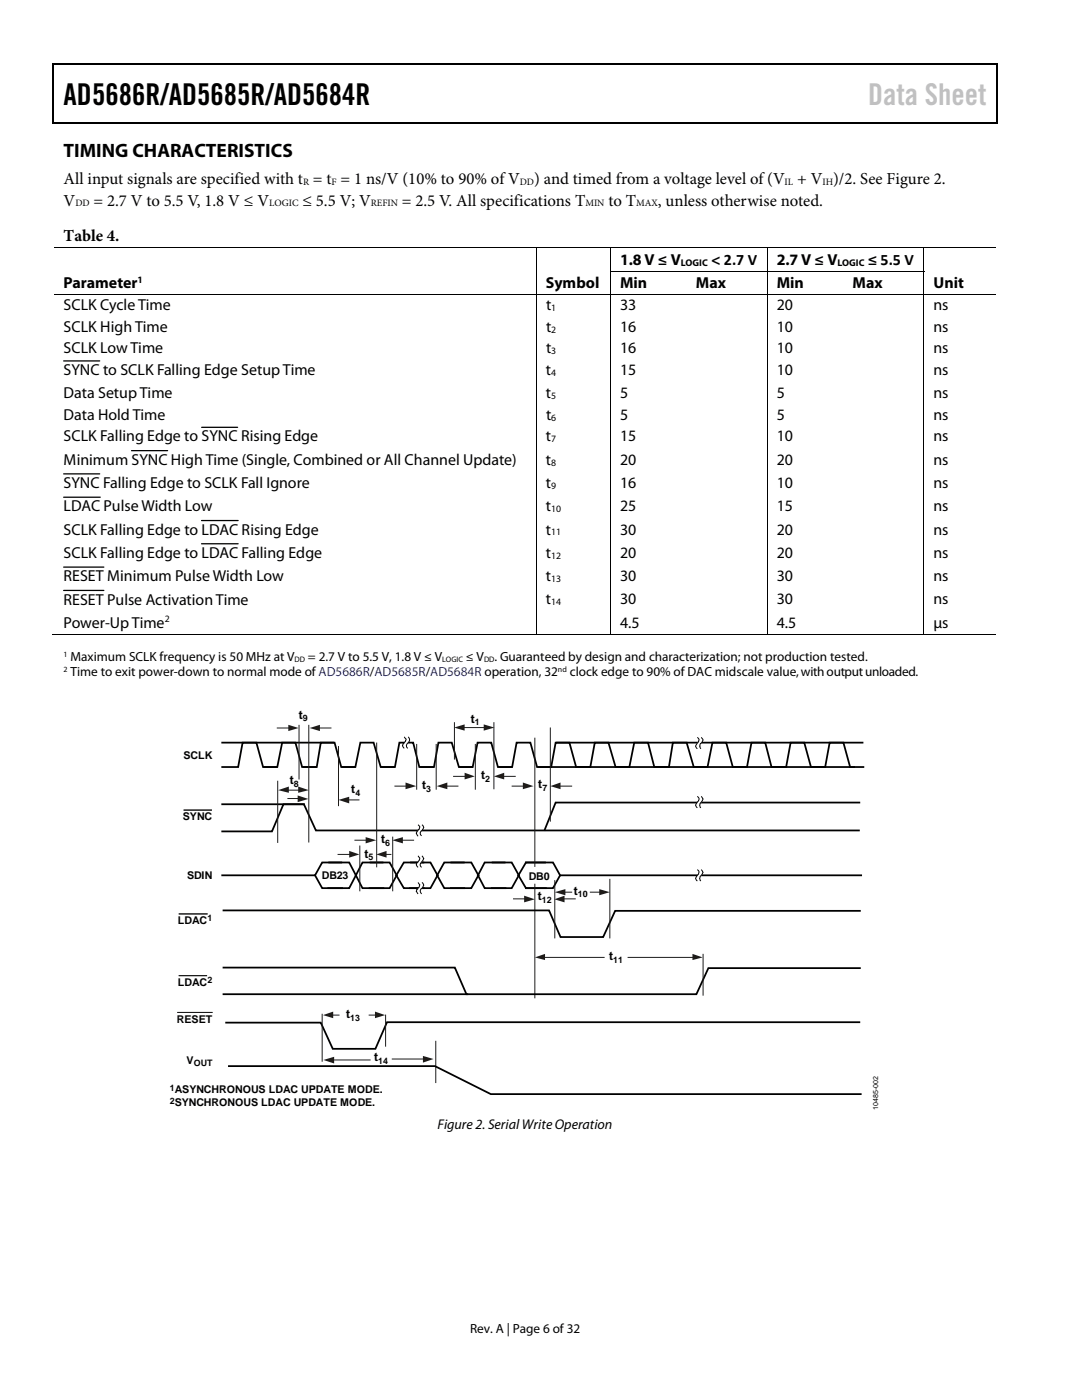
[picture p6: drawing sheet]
<svg xmlns="http://www.w3.org/2000/svg" width="216mm" height="279mm" viewBox="0 0 216 279" stroke-linecap="round" stroke-linejoin="round" font-family="sans-serif">
<path d="M10.5 12.7h.3v1h-.3zM198.8 12.7h.2v1h-.2zM198.8 12.7h.2v.3h-.2zM198.8 24.4h.2v.3h-.2zM107 54.1h.1v.2h-.1z" fill="#000"/>
<g fill="none" stroke="#000" stroke-width=".25">
<path d="M10.5 12.8h188.3M10.7 13.7v11M198.9 13.7v11M10.5 24.5h188.3M12.7 72h7.2M12.7 94.6h7.2M12.7 99.2h7.3M26.2 89.9h7.2M40.2 85.3h7.2M12.7 113.2h8M12.7 117.8h8M40.2 103.9h7.3"/>
<path d="M40.2 108.5h7.3"/>
</g>
<g fill="none" stroke="#000" stroke-width=".2">
<path d="M10.8 49.5h188M10.8 58.7h188M107 49.6v4.5M107 54.3v4.4M107 58.8v67.8M121.7 54.2h62.7M121.8 49.6v4.5M121.8 54.3v4.4M121.8 58.8v67.8M153.1 49.6v4.5M153.1 54.3v4.4M153.1 58.8v67.8"/>
<path d="M184.4 49.6v4.5M184.4 54.3v4.4M184.4 58.8v67.8M10.5 126.6h96.5M107.1 126.6h14.6M121.9 126.6h31.1M153.2 126.6h31.1M184.4 126.6h14.4"/>
</g>
<g fill="none" stroke="#000" stroke-width=".35">
<path d="M44.3 153.1h3.2l.9-4.9h2.8l1.3 4.9h2.6M44.3 148.2h22.2M52.7 153.1h2.6l1-4.9h2.6l1.4 4.9h2.7M60.6 153.1h2.6l.8-4.9h2.8l1.3 4.9h2.6M68.3 153.1h2.6l1-4.9h2.6l1.5 4.9h2.6M76.2 153.1h2.6l.9-4.9h2.7l1.3 4.9h2.7M84 153.1h2.6l.9-4.9h2.6l1.5 4.9h2.6M91.8 153.1h2.5l1-4.9h2.7l1.4 4.9h2.6M99.6 153.1h2.6l.9-4.9h2.7l1.4 4.9h2.6M107.5 153.1h2.5l.9-4.9h2.7l1.4 4.9h2.6M110.1 153.1h60.3M111.1 148.2h61"/>
<path d="M115.2 153.1h2.6l.9-4.9h2.7l1.4 4.9h2.6M123 153.1h2.6l1-4.9h2.7l1.3 4.9h2.7M130.9 153.1h2.6l.8-4.9h2.7l1.4 4.9h2.6M138.6 153.1h2.6l1-4.9h2.7l1.3 4.9h2.7M146.5 153.1h2.6l.8-4.9h2.8l1.2 4.9h2.8M154.3 153.1h2.6l.9-4.9h2.7l1.3 4.9h2.7M162.1 153.1h2.6l.8-4.9h2.8l1.3 4.9h2.7M44.3 160.5h16.3M62.9 174.7l1.4 2.5h4M65.7 172.1h4l1.3 2.6M68.1 172.1h-3.8l-1.4 2.6h-18.6M71 174.7l-1.3 2.5h-4.2"/>
<path d="M71 174.7l1.3 2.5h4.2M73.9 172.1h3.8l1.5 2.6-1.5 2.5h-4M76.3 172.1h-4l-1.3 2.6M82 172.1h3.9l1.4 2.6-1.4 2.5h-4.1M84.5 172.1h-3.9l-1.5 2.6 1.5 2.5h4M90.1 172.1h3.9l1.5 2.6-1.5 2.5h-4M92.5 172.1h-3.9l-1.4 2.6 1.4 2.5h4M98.3 172.1h3.8l1.4 2.6-1.4 2.5h-4M100.7 172.1h-4l-1.3 2.6 1.3 2.5h4.2M104.9 172.1h5.4l1.5 2.6M108.8 172.1h-3.9l-1.5 2.6 1.5 2.5h4M171.4 165.7h-108.4l-2.4-5.2h-4l-2.3 5.4h-10"/>
<path d="M171.5 160.2h-60.6l-2.2 5.5M171.8 174.7h-60l-1.5 2.5h-5.4"/>
</g>
<path d="M67.5 149v11.8M69 159.6h2.6" fill="none" stroke="#1e1b18" stroke-width=".2"/>
<path d="M67.5 159.6l2.2-.6v1.3z" fill="#1e1b18"/>
<path d="M55.4 155.9v12.2M61.6 144.8v23.2M75.2 148.3v24.7M87 148.6v8.9M90.5 154.9h2.7M90.7 144.2v7.3M98.6 144.2v13.2M109.8 145.3v18.6M71.8 168.8v9" fill="none" stroke="#1e1b18" stroke-width=".2"/>
<path d="M92.7 154.2l2 .7-2 .7z" fill="#1e1b18"/>
<path d="M56.7 157.7h3.4" fill="none" stroke="#1e1b18" stroke-width=".2"/>
<g fill="#1e1b18">
<path d="M55.5 157.7l2.1-.7v1.2z"/>
<path d="M59.5 157l2.1 .7-2.1 .5z"/>
</g>
<path d="M102.2 156.9h2.6" fill="none" stroke="#1e1b18" stroke-width=".2"/>
<path d="M104.3 156.2l2.1 .7-2.1 .6z" fill="#1e1b18"/>
<path d="M100.2 154.9h2.6" fill="none" stroke="#1e1b18" stroke-width=".2"/>
<path d="M98.6 154.9l2-.7v1.4z" fill="#1e1b18"/>
<path d="M88.7 156.9h2.7" fill="none" stroke="#1e1b18" stroke-width=".2"/>
<path d="M87.1 156.9l2.2-.7v1.3z" fill="#1e1b18"/>
<path d="M78.8 156.9h2.5" fill="none" stroke="#1e1b18" stroke-width=".2"/>
<path d="M80.9 156.2l2.2 .7-2.2 .6z" fill="#1e1b18"/>
<path d="M111.5 156.9h2.6" fill="none" stroke="#1e1b18" stroke-width=".2"/>
<path d="M109.8 156.9l2-.7v1.3z" fill="#1e1b18"/>
<path d="M83.1 148.6v8.9M92.2 145.2h4.8M94.8 148.6v8.9" fill="none" stroke="#1e1b18" stroke-width=".2"/>
<g fill="#1e1b18">
<path d="M90.6 145.2l2.1-.6v1.2z"/>
<path d="M96.5 144.6l2.2 .6-2.2 .6z"/>
</g>
<path d="M76.7 170.5h1.3M78.4 167.1v10.7" fill="none" stroke="#1e1b18" stroke-width=".2"/>
<path d="M75.1 170.5l2-.7v1.4z" fill="#1e1b18"/>
<path d="M67.5 170.5h2.5" fill="none" stroke="#1e1b18" stroke-width=".2"/>
<path d="M69.7 169.8l2 .7-2 .7z" fill="#1e1b18"/>
<path d="M70.8 167.7h2.7" fill="none" stroke="#1e1b18" stroke-width=".2"/>
<path d="M73 167.1l2.1 .6-2.1 .6z" fill="#1e1b18"/>
<path d="M79.9 167.7h2.6" fill="none" stroke="#1e1b18" stroke-width=".2"/>
<path d="M78.3 167.7l2.1-.6v1.2z" fill="#1e1b18"/>
<path d="M57.4 159.4h2.6" fill="none" stroke="#1e1b18" stroke-width=".2"/>
<path d="M59.4 158.8l2.1 .6-2.1 .7z" fill="#1e1b18"/>
<path d="M59.7 144.8v10.7M63.4 145.3h2.6" fill="none" stroke="#1e1b18" stroke-width=".2"/>
<path d="M61.8 145.3l2-.6v1.2z" fill="#1e1b18"/>
<path d="M55.3 145.3h2.7" fill="none" stroke="#1e1b18" stroke-width=".2"/>
<path d="M57.5 144.7l2.1 .6-2.1 .6z" fill="#1e1b18"/>
<path d="M106.7 147.3v25.6M106.7 176.5v22.6M117.8 178.1h2.6M121.7 175.5v11.7" fill="none" stroke="#1e1b18" stroke-width=".2"/>
<path d="M44.6 181.7h65l2.2 5.3h8.6l2.3-5.2h48.9" fill="none" stroke="#000" stroke-width=".35"/>
<path d="M119.6 177.4l2.1 .7-2.1 .6z" fill="#1e1b18"/>
<path d="M112.4 178.1h1.7" fill="none" stroke="#1e1b18" stroke-width=".2"/>
<path d="M110.7 178.1l2.1-.7v1.3z" fill="#1e1b18"/>
<path d="M110.7 175.7v11.5M125.3 191.1h13.4M140.3 190.5v8.1" fill="none" stroke="#1e1b18" stroke-width=".2"/>
<path d="M44.6 193.1h46.2l2.3 5.3h45.9l2.4-5.2h30.2" fill="none" stroke="#000" stroke-width=".35"/>
<path d="M138.2 190.4l2 .7-2 .5z" fill="#1e1b18"/>
<path d="M108.1 191.1h12.4" fill="none" stroke="#1e1b18" stroke-width=".2"/>
<path d="M106.7 191.1l2.1-.7v1.2z" fill="#1e1b18"/>
<path d="M44.6 198.4h48.6" fill="none" stroke="#000" stroke-width=".35"/>
<path d="M112.2 179.4h2.6" fill="none" stroke="#1e1b18" stroke-width=".2"/>
<path d="M110.6 179.5l2-.7v1.3z" fill="#1e1b18"/>
<path d="M102.5 179.4h2.5" fill="none" stroke="#1e1b18" stroke-width=".2"/>
<path d="M104.6 178.8l2.1 .7-2.1 .6z" fill="#1e1b18"/>
<path d="M171.5 204h-94.3l-2.3 5.3h-8.5l-2.4-5.2h-18.9" fill="none" stroke="#000" stroke-width=".35"/>
<path d="M66 202.6h1.6" fill="none" stroke="#1e1b18" stroke-width=".2"/>
<path d="M64.5 202.6l2-.7v1.3z" fill="#1e1b18"/>
<path d="M73.7 202.6h1.6" fill="none" stroke="#1e1b18" stroke-width=".2"/>
<path d="M74.8 201.9l2.1 .7-2.1 .6z" fill="#1e1b18"/>
<path d="M64.3 202.4v9.4M66.2 211.5h7.7M87 207.8v8.2" fill="none" stroke="#1e1b18" stroke-width=".2"/>
<path d="M45.7 212.8h41.1l11.1 5.6h73.8" fill="none" stroke="#000" stroke-width=".35"/>
<path d="M64.5 211.5l2.2-.6v1.3z" fill="#1e1b18"/>
<path d="M76.9 202.6v6.2M78.3 211.3h6.5" fill="none" stroke="#1e1b18" stroke-width=".2"/>
<path d="M84.4 210.7l2.1 .6-2.1 .8z" fill="#1e1b18"/>
<path d="M36.6 161.7h5.7M35.7 182.4h5.7M35.7 194.7h5.6M35.4 202.1h7" fill="none" stroke="#1e1b18" stroke-width=".2"/>
<path d="M36.6 161.7h5.7M35.7 182.4h5.7M35.7 194.7h5.6M35.4 202.1h7" fill="none" stroke="#1a1818" stroke-width=".2"/>
<path d="M81.1 147a.93 .93 0 0 1-.3 1.5 .63 .63 0 0 0 .2 .9M139.6 158.9a.82 .82 0 0 1-.2 1.4h-.1a.65 .65 0 0 0 .2 .9M139.6 147.2a.8 .8 0 0 1-.2 1.3 .62 .62 0 0 0 .1 .9M83.9 164.6l.1 .2a.98 .98 0 0 1-.4 1.2l-.1 .2 .3 .7M83.9 170.8a.64 .64 0 0 1 .3 .6 .64 .64 0 0 1-.4 .5l-.2 .3a.65 .65 0 0 0 .2 .9M83.9 176.1a.67 .67 0 0 1-.1 1.1l-.2 .3a.7 .7 0 0 0 .2 .9M139.6 173.5a.8 .8 0 0 1-.2 1.4 .62 .62 0 0 0 .1 .9" fill="none" stroke="#fff" stroke-width=".62" stroke-linecap="butt"/>
<g fill="none" stroke="#000" stroke-width=".2">
<path d="M80.7 147l.3 .5-.2 .6a.74 .74 0 0 0-.1 1.3M81.5 147a.89 .89 0 0 1-.3 1.5l-.1 .3 .3 .6M139.1 158.9a.89 .89 0 0 1-.1 1.4 .53 .53 0 0 0 .1 .9M139.1 147.2a.85 .85 0 0 1-.1 1.3l-.2 .4 .3 .5M139.9 158.9a.85 .85 0 0 1-.2 1.4l-.1 .4 .2 .5M139.9 147.2l.4 .5-.2 .3a.94 .94 0 0 0-.3 1.4M83.4 164.6l.4 .4-.1 .5-.2 .1a.86 .86 0 0 0-.1 1.3M83.4 170.8a.85 .85 0 0 1-.3 1.4v.4l.3 .5M83.4 176.1a.87 .87 0 0 1-.3 1.4v.4l.3 .5M84.2 164.6a.72 .72 0 0 1-.2 1.2l-.1 .7 .2 .3M84.2 170.8l.4 .5-.3 .5a.85 .85 0 0 0-.2 1.3M84.2 176.1a.72 .72 0 0 1-.2 1.3 .75 .75 0 0 0 .1 1"/>
<path d="M139.1 173.5a.85 .85 0 0 1-.1 1.4l-.2 .4 .3 .5M139.9 173.5a.7 .7 0 0 1 .1 1.1l-.3 .4-.1 .3 .2 .5"/>
</g>
<text font-size="6" x="12.7" y="21">AD5686R/AD5685R/AD5684R</text>
<text font-size="6" fill="#c0c0c0" x="173.2" y="21">Data Sheet</text>
<text font-size="3.9" x="12.7" y="31.3">TIMING CHARACTERISTICS</text>
<g font-size="3.3">
<text x="12.7" y="36.8">All input signals are specified with t = t = 1 ns/V (10% to 90% of V</text>
<text x="12.7" y="41">V</text>
<text x="18.7" y="41">= 2.7 V to 5.5 V, 1.8 V ≤ V</text>
<text x="60.3" y="41">≤ 5.5 V; V</text>
<text x="80.2" y="41">= 2.5 V. All specifications T</text>
<text x="106.6" y="36.8">) and timed from a voltage level of (V</text>
<text x="121.4" y="41">to T</text>
<text x="131.3" y="41">, unless otherwise noted.</text>
<text x="159" y="36.8">+ V )/2. See Figure 2.</text>
<text x="12.7" y="48.2">Table 4.</text>
</g>
<g font-size="3.2">
<text x="123.7" y="52.9">1.8 V ≤ V</text>
<text x="141.9" y="52.9">&lt; 2.7 V</text>
<text x="155" y="52.9">2.7 V ≤ V</text>
<text x="173.1" y="52.9">≤ 5.5 V</text>
<text x="12.7" y="57.5">Parameter</text>
<text x="108.9" y="57.5">Symbol</text>
<text x="123.7" y="57.5">Min</text>
<text x="138.9" y="57.5">Max</text>
<text x="155" y="57.5">Min</text>
<text x="170.1" y="57.5">Max</text>
<text x="186.3" y="57.5">Unit</text>
<text x="12.7" y="61.9">SCLK Cycle Time</text>
<text x="109" y="61.9">t</text>
<text x="123.7" y="61.9">33</text>
<text x="155" y="61.9">20</text>
<text x="186.3" y="61.9">ns</text>
<text x="12.7" y="66.2">SCLK High Time</text>
<text x="12.7" y="70.5">SCLK Low Time</text>
<text x="109" y="66.2">t</text>
<text x="109" y="70.5">t</text>
<text x="123.7" y="66.2">16</text>
<text x="123.7" y="70.5">16</text>
<text x="155" y="66.2">10</text>
<text x="155" y="70.5">10</text>
<text x="186.3" y="66.2">ns</text>
<text x="186.3" y="70.5">ns</text>
<text x="12.7" y="74.8">SYNC to SCLK Falling Edge Setup Time</text>
<text x="108.9" y="74.8">t</text>
<text x="123.7" y="74.8">15</text>
<text x="155" y="74.8">10</text>
<text x="186.3" y="74.8">ns</text>
<text x="12.7" y="79.5">Data Setup Time</text>
<text x="12.7" y="83.8">Data Hold Time</text>
<text x="108.9" y="79.5">t</text>
<text x="109" y="83.8">t</text>
<text x="123.7" y="83.8">5</text>
<text x="123.7" y="79.5">5</text>
<text x="155" y="79.5">5</text>
<text x="155" y="83.8">5</text>
<text x="186.3" y="79.5">ns</text>
<text x="186.3" y="83.8">ns</text>
<text x="12.7" y="88.1">SCLK Falling Edge to SYNC Rising Edge</text>
<text x="108.9" y="88.1">t</text>
<text x="123.7" y="88.1">15</text>
<text x="155" y="88.1">10</text>
<text x="186.3" y="88.1">ns</text>
<text x="12.7" y="92.8">Minimum SYNC High Time (Single, Combined or All Channel Update)</text>
<text x="108.9" y="92.7">t</text>
<text x="123.7" y="92.7">20</text>
<text x="155" y="92.7">20</text>
<text x="186.3" y="92.7">ns</text>
<text x="12.7" y="97.4">SYNC Falling Edge to SCLK Fall Ignore</text>
<text x="108.9" y="97.4">t</text>
<text x="123.7" y="97.4">16</text>
<text x="155" y="97.4">10</text>
<text x="186.3" y="97.4">ns</text>
<text x="12.7" y="102">LDAC Pulse Width Low</text>
<text x="12.7" y="106.7">SCLK Falling Edge to LDAC Rising Edge</text>
<text x="108.9" y="102">t</text>
<text x="108.9" y="106.7">t</text>
<text x="123.7" y="102">25</text>
<text x="123.7" y="106.7">30</text>
<text x="155" y="102">15</text>
<text x="155" y="106.7">20</text>
<text x="186.3" y="102">ns</text>
<text x="186.3" y="106.7">ns</text>
<text x="12.7" y="111.3">SCLK Falling Edge to LDAC Falling Edge</text>
<text x="108.9" y="111.3">t</text>
<text x="123.7" y="111.3">20</text>
<text x="155" y="111.3">20</text>
<text x="186.3" y="111.3">ns</text>
<text x="12.7" y="116">RESET Minimum Pulse Width Low</text>
<text x="108.9" y="116">t</text>
<text x="123.7" y="116">30</text>
<text x="155" y="116">30</text>
<text x="186.3" y="116">ns</text>
<text x="12.7" y="120.7">RESET Pulse Activation Time</text>
<text x="12.7" y="125.3">Power-Up Time</text>
<text x="108.9" y="120.6">t</text>
<text x="123.7" y="125.3">4.5</text>
<text x="123.7" y="120.6">30</text>
<text x="155" y="125.3">4.5</text>
<text x="155" y="120.6">30</text>
<text x="186.3" y="125.3">μs</text>
<text x="186.3" y="120.6">ns</text>
</g>
<text font-size="2.8" x="87.3" y="225.3">Figure 2. Serial Write Operation</text>
<g font-size="2.6">
<text x="14.1" y="132">Maximum SCLK frequency is 50 MHz at V</text>
<text x="61.4" y="132">= 2.7 V to 5.5 V, 1.8 V ≤ V</text>
<text x="93" y="132">≤ V</text>
<text x="98.7" y="132">. Guaranteed by design and characterization; not production tested.</text>
<text x="14.1" y="134.9">Time to exit power-down to normal mode of AD5686R/AD5685R/AD5684R operation, 32</text>
<text x="113.7" y="134.9">clock edge to 90% of DAC midscale value, with output unloaded.</text>
<text x="93.8" y="266">Rev. A | Page 6 of 32</text>
</g>
<g font-size="2.5">
<text x="59.6" y="143.4">t</text>
<text x="93.9" y="144.2">t</text>
<text x="96" y="155.4">t</text>
<text x="57.8" y="156.5">t</text>
<text x="70.1" y="158.3">t</text>
<text x="84.2" y="157.5">t</text>
<text x="107.4" y="157.3">t</text>
<text x="72.7" y="171.1">t</text>
<text x="76.1" y="168.3">t</text>
<text x="107.3" y="179.6">t</text>
<text x="114.5" y="178.5">t</text>
<text x="121.5" y="191.6">t</text>
<text x="69" y="203.2">t</text>
<text x="74.7" y="211.8">t</text>
</g>
<g font-size="2.1">
<text x="36.6" y="151.5">SCLK</text>
<text x="36.5" y="163.6">SYNC</text>
<text x="37.3" y="175.5">SDIN</text>
<text x="64.2" y="175.5">DB23</text>
<text x="105.5" y="175.6">DB0</text>
<text x="35.5" y="184.3">LDAC</text>
<text x="35.5" y="196.7">LDAC</text>
<text x="35.3" y="204.1">RESET</text>
<text x="37.2" y="212.3">V</text>
<text x="34.9" y="218.2">ASYNCHRONOUS LDAC UPDATE MODE.</text>
<text x="34.9" y="220.8">SYNCHRONOUS LDAC UPDATE MODE.</text>
</g>
<g font-size="1.9">
<text x="15" y="41.2">DD</text>
<text x="53.7" y="41.2">LOGIC</text>
<text x="60.5" y="36.9">R</text>
<text x="66.2" y="36.9">F</text>
<text x="74" y="41.2">REFIN</text>
<text x="103.7" y="36.9">DD</text>
<text x="116.8" y="41.2">MIN</text>
<text x="126.9" y="41.2">MAX</text>
<text x="156.6" y="36.9">IL</text>
<text x="164.1" y="36.9">IH</text>
<text x="135.9" y="53.1">LOGIC</text>
<text x="167.1" y="53.1">LOGIC</text>
<text x="27.5" y="56.4">1</text>
<text x="110" y="62.1">1</text>
<text x="110" y="66.4">2</text>
<text x="110" y="70.7">3</text>
<text x="110" y="75">4</text>
<text x="110" y="79.7">5</text>
<text x="110" y="83.9">6</text>
<text x="110" y="88.2">7</text>
<text x="110" y="92.9">8</text>
<text x="110" y="97.5">9</text>
<text x="110" y="102.2">10</text>
<text x="110" y="106.8">11</text>
<text x="110" y="111.5">12</text>
<text x="110" y="116.1">13</text>
<text x="32.9" y="124.2">2</text>
<text x="110" y="120.8">14</text>
</g>
<g font-size="1.8">
<text x="60.4" y="144">9</text>
<text x="94.8" y="144.7">1</text>
<text x="96.8" y="156">2</text>
<text x="58.7" y="157">8</text>
<text x="70.9" y="158.8">4</text>
<text x="85" y="158">3</text>
<text x="108.2" y="157.9">7</text>
<text x="73.6" y="171.7">5</text>
<text x="76.9" y="168.8">6</text>
<text x="115.3" y="179.1">10</text>
<text x="41.4" y="183.8">1</text>
<text x="108.1" y="180.2">12</text>
<text x="41.4" y="196.2">2</text>
<text x="122.4" y="192.1">11</text>
<text x="69.9" y="203.8">13</text>
<text x="38.7" y="212.8">OUT</text>
<text x="75.5" y="212.3">14</text>
<text x="33.9" y="220.3">2</text>
<text x="33.9" y="217.7">1</text>
</g>
<g font-size="1.6">
<text x="12.7" y="131.1">1</text>
<text x="12.7" y="134">2</text>
<text x="58.8" y="132.1">DD</text>
<text x="88.2" y="132.1">LOGIC</text>
<text x="96.6" y="132.1">DD</text>
<text x="111.3" y="134">nd</text>
</g>
<text font-size="1.4" x="175.2" y="221.6" transform="rotate(-90 175.2 221.6)">10485-002</text>
</svg>
